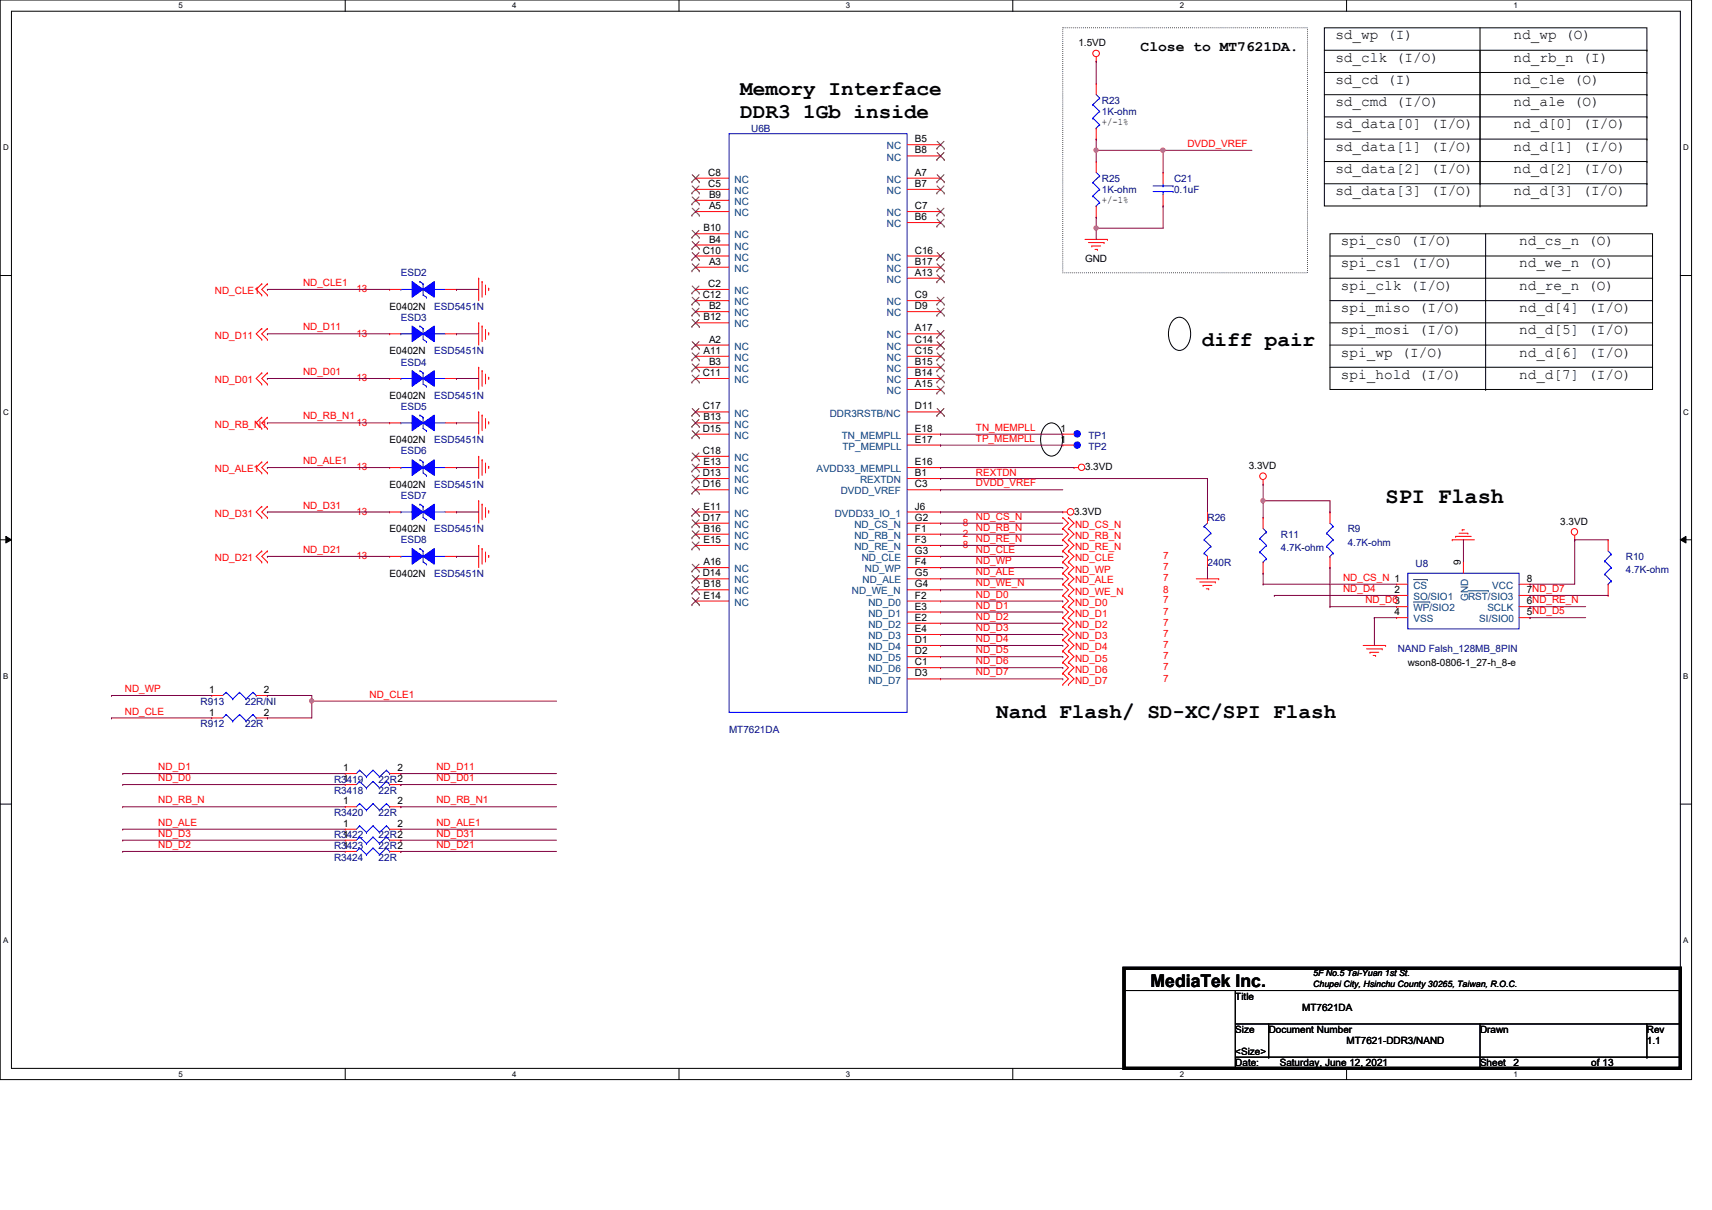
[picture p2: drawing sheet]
<svg xmlns="http://www.w3.org/2000/svg" width="297mm" height="210mm" viewBox="0 0 297 210" stroke-linecap="round" stroke-linejoin="round" font-family="sans-serif">
<path d="M0 0h293.5v187.3h-293.5zM2 1.9h289.5v183.4h-289.5z" fill="none" stroke="#000" stroke-width=".17"/>
<g fill="#fff">
<path d="M30.9 .2h.8v1.5h-.8z"/>
<path d="M30.9 185.5h.8v1.6h-.8z"/>
</g>
<path d="M59.9 0v1.9M59.9 185.3v2" fill="none" stroke="#000" stroke-width=".17"/>
<g fill="#fff">
<path d="M88.9 .2h.7v1.5h-.7z"/>
<path d="M88.9 185.5h.7v1.6h-.7z"/>
</g>
<path d="M117.8 0v1.9M117.8 185.3v2" fill="none" stroke="#000" stroke-width=".17"/>
<g fill="#fff">
<path d="M146.8 .2h.7v1.5h-.7z"/>
<path d="M146.8 185.5h.7v1.6h-.7z"/>
</g>
<path d="M175.7 0v1.9M175.7 185.3v2" fill="none" stroke="#000" stroke-width=".17"/>
<g fill="#fff">
<path d="M204.7 .2h.7v1.5h-.7z"/>
<path d="M204.7 185.5h.7v1.6h-.7z"/>
</g>
<path d="M233.6 0v1.9M233.6 185.3v2" fill="none" stroke="#000" stroke-width=".17"/>
<g fill="#fff">
<path d="M262.6 .2h.8v1.5h-.8z"/>
<path d="M262.6 185.5h.8v1.6h-.8z"/>
<path d="M.5 24.8h1v1.6h-1z"/>
<path d="M292.1 24.8h.9v1.6h-.9z"/>
<path d="M.5 70.7h1v1.5h-1z"/>
<path d="M292.1 70.7h.9v1.5h-.9z"/>
</g>
<path d="M0 47.8h2M291.5 47.8h2" fill="none" stroke="#000" stroke-width=".17"/>
<g fill="#fff">
<path d="M.5 116.5h.9v1.6h-.9z"/>
<path d="M292.1 116.5h.8v1.6h-.8z"/>
</g>
<path d="M0 93.6h2M1 93l1 .6-1 .6zM291.5 93.6l1-.6v1.2zM291.5 93.6h2" fill="none" stroke="#000" stroke-width=".17"/>
<path d="M1 93l1 .6-1 .6zM291.5 93.6l1-.6v1.2z" fill="#000"/>
<g fill="#fff">
<path d="M.5 162.4h.9v1.5h-.9z"/>
<path d="M292.1 162.4h.8v1.5h-.8z"/>
</g>
<g fill="none" stroke="#000" stroke-width=".17">
<path d="M229.8 4.8h55.9v30.9h-55.9zM229.8 8.7h55.9M229.8 12.6h55.9M229.8 16.4h55.9M256.8 4.8v30.9M285.7 8.7h.1M285.7 12.6h.1M285.7 16.4h.1M229.8 20.3h55.9M229.8 24.1h55.9M229.8 28h55.9M229.8 31.9h55.9"/>
<path d="M256.8 31.9h.1M256.8 35.7h.1M285.7 20.3h.1M285.7 24.1h.1M285.7 28h.1M285.7 31.9h.1M203.4 55.7a1.54 1.54 0 0 1 2.8 .4 3.7 3.7 0 0 1-.7 4.4 1.53 1.53 0 0 1-2.4-.8 4 4 0 0 1 .3-4zM230.8 40.6h55.9v27h-55.9zM230.8 44.4h55.9M230.8 48.3h55.9M230.8 52.2h55.9M230.8 56h55.9"/>
<path d="M230.8 59.9h55.9M257.8 40.6v27M286.7 44.4h.1M286.7 48.3h.1M286.7 52.2h.1M286.7 56h.1M286.7 59.9h.1M181.3 74a1.51 1.51 0 0 1 1.4-.6 1.51 1.51 0 0 1 1.2 1 3.7 3.7 0 0 1-.6 4.4 1.51 1.51 0 0 1-2.3-.8 4 4 0 0 1 .3-4zM230.8 63.7h55.9M257.8 67.6h.1M286.7 63.7h.1M0 139.5h2"/>
<path d="M291.5 139.5h2M195 171.8h96.5M214.3 171.8v13.5M214.3 177.6h77.2M220.1 177.6v5.8M256.8 177.6v7.7M285.7 177.6v5.8M291.5 171.8h.1M291.5 177.6h.1M214.3 185.3h.1M214.3 183.4h77.2M220.1 183.4h.1"/>
<path d="M256.8 185.3h.1M285.7 183.4h.1M291.5 183.4h.1"/>
</g>
<path d="M184.4 4.8h42.5v42.5h-42.5z" fill="none" stroke="#000" stroke-width=".17" stroke-dasharray="0 .3"/>
<g fill="none" stroke="#f00" stroke-width=".17">
<path d="M190.2 10.6h.1M190.2 9.9v.7M45.4 49.2h.1M45.4 51.2h.1M45.4 57h.1M45.4 58.9h.1M45.4 49.2l-1 1 1 1M45.4 57l-1 .9 1 1M46.4 49.2h.1M46.4 51.2h.1M46.4 57h.1M46.4 58.9h.1"/>
<path d="M46.4 49.2l-1 1 1 1M46.4 57l-1 .9 1 1M83.1 48.3h.1M83.1 56h.1M83.1 48.3v3.9M83.1 56v3.9M83.6 48.9h.1M83.6 56.6h.1M83.6 48.9v2.7M83.6 56.6v2.7M84.2 51h.1M84.2 58.7h.1"/>
<path d="M84.2 49.4v1.6M84.2 57.1v1.6M84.8 50h.1M84.8 57.7h.1M84.8 50v.4M84.8 57.7v.4M188.3 41.5h3.8M188.8 42.1h2.8M189.4 42.7h.1M189.4 42.7h1.6M190 43.3h.4M190.4 43.3h.1"/>
<path d="M191.6 42.1h.1M192.1 41.5h.1M45.4 64.7h.1M45.4 66.6h.1M45.4 72.4h.1M45.4 74.3h.1M45.4 64.7l-1 1 1 .9M45.4 72.4l-1 1 1 .9M46.4 64.7h.1M46.4 66.6h.1M46.4 72.4h.1M46.4 74.3h.1"/>
<path d="M46.4 64.7l-1 1 1 .9M46.4 72.4l-1 1 1 .9M83.1 63.7h.1M83.1 71.5h.1M83.1 79.2h.1M83.1 63.7v3.9M83.1 71.5v3.8M83.1 79.2v3.8M83.6 64.3h.1M83.6 72h.1M83.6 79.8h.1M83.6 64.3v2.7"/>
<path d="M83.6 72v2.7M83.6 79.8v2.7M84.2 66.4h.1M84.2 74.1h.1M84.2 64.9v1.5M84.2 72.6v1.5M84.8 65.4h.1M84.8 73.2h.1M84.8 65.4v.4M84.8 73.2v.4M45.4 80.1h.1M45.4 82h.1"/>
<path d="M45.4 87.8h.1M45.4 89.8h.1M45.4 95.6h.1M45.4 97.5h.1M45.4 80.1l-1 1 1 .9M45.4 87.8l-1 1 1 1M45.4 95.6l-1 .9 1 1M46.4 80.1h.1M46.4 82h.1M46.4 87.8h.1M46.4 89.8h.1M46.4 95.6h.1"/>
<path d="M46.4 97.5h.1M46.4 80.1l-1 1 1 .9M46.4 87.8l-1 1 1 1M46.4 95.6l-1 .9 1 1M83.1 86.9h.1M83.1 94.6h.1M83.1 86.9v3.9M83.1 94.6v3.9M83.6 87.5h.1M83.6 95.2h.1M83.6 87.5v2.7M83.6 95.2v2.7"/>
<path d="M84.2 81.9h.1M84.2 89.6h.1M84.2 97.3h.1M84.2 80.3v1.6M84.2 88.1v1.5M84.2 95.8v1.5M84.8 80.9h.1M84.8 88.6h.1M84.8 96.4h.1M84.8 80.9v.4M84.8 88.6v.4M84.8 96.4v.3"/>
<path d="M184.4 88.8h.1M184.4 89.8h.1M184.4 91.7h.1M184.4 93.6h.1M184.4 95.6h.1M184.4 97.5h.1M184.4 99.4h.1M184.4 88.8h.8M184.4 89.8l1 1-1 .9M184.4 91.7l1 1-1 .9M184.4 93.6l1 1-1 1M184.4 95.6l1 .9-1 1"/>
<path d="M184.4 97.5l1 1-1 .9M184.4 99.4l1 1-1 .9M185.4 89.8h.1M185.4 91.7h.1M185.4 93.6h.1M185.4 95.6h.1M185.4 97.5h.1M185.4 99.4h.1M185.4 89.8l.9 1-.9 .9M185.4 91.7l.9 1-.9 .9M185.4 93.6l.9 1-.9 1M185.4 95.6l.9 .9-.9 1"/>
<path d="M185.4 97.5l.9 1-.9 .9M185.4 99.4l.9 1-.9 .9M186.3 81.1h.1M186.3 81.1h.8M219.2 84h.1M219.2 83.2v.8M252 93.6h.1M252 93.6h3.8M252.6 93h.1M252.6 93h2.7M253.1 92.5h1.6M253.7 91.9h.1"/>
<path d="M253.7 91.9h.4M254.7 92.5h.1M273.2 93.6h.1M273.2 92.9v.7M184.4 101.3h.1M184.4 103.3h.1M184.4 105.2h.1M184.4 107.1h.1M184.4 109.1h.1M184.4 111h.1M184.4 112.9h.1M184.4 114.9h.1"/>
<path d="M184.4 116.8h.1M184.4 118.7h.1M184.4 101.3l1 1-1 1M184.4 103.3l1 1-1 .9M184.4 105.2l1 1-1 .9M184.4 107.1l1 1-1 1M184.4 109.1l1 1-1 .9M184.4 111l1 1-1 .9M184.4 112.9l1 1-1 1M184.4 114.9l1 .9-1 1M184.4 116.8l1 1-1 .9M185.4 101.3h.1"/>
<path d="M185.4 103.3h.1M185.4 105.2h.1M185.4 107.1h.1M185.4 109.1h.1M185.4 111h.1M185.4 112.9h.1M185.4 114.9h.1M185.4 116.8h.1M185.4 118.7h.1M185.4 101.3l.9 1-.9 1M185.4 103.3l.9 1-.9 .9M185.4 105.2l.9 1-.9 .9"/>
<path d="M185.4 107.1l.9 1-.9 1M185.4 109.1l.9 1-.9 .9M185.4 111l.9 1-.9 .9M185.4 112.9l.9 1-.9 1M185.4 114.9l.9 .9-.9 1M185.4 116.8l.9 1-.9 .9M207.6 100.4h3.9M208.1 101h2.8M208.7 101.6h.1M208.7 101.6h1.6M209.3 102.2h.4M209.7 102.2h.1"/>
<path d="M210.9 101h.1M211.5 100.4h.1M236.5 112h3.9M237.1 112.6h2.7M237.7 113.2h.1M237.7 113.2h1.5M238.2 113.7h.5M238.7 113.7h.1M239.8 112.6h.1M240.4 112h.1"/>
<circle cx="190.2" cy="9.3" r=".56"/>
<circle cx="185.7" cy="88.8" r=".57"/>
<circle cx="187.7" cy="81.1" r=".56"/>
<circle cx="219.1" cy="82.6" r=".57"/>
<circle cx="273.2" cy="92.3" r=".56"/>
</g>
<path d="M195 168h96.5v17.3h-96.5z" fill="none" stroke="#000" stroke-width=".55"/>
<path d="M69.6 88.8h.1M69.6 88.8h1.9M73.4 87.8h.1M73.4 87.8v2M75.3 88.8h.1M75.3 88.8h2" fill="none" stroke="#00f" stroke-width=".17"/>
<path d="M73.4 88.8l1.9-1.3v2.7z" fill-rule="evenodd" fill="#00f"/>
<path d="M72.9 87.5h.1M72.9 87.5l.5 .3M73.4 88.8l1.9-1.3v2.7zM73.4 89.8l.6 .4M74 90.2h.1" fill="none" stroke="#00f" stroke-width=".17"/>
<path d="M71.5 87.5l1.9 1.3-1.9 1.4z" fill-rule="evenodd" fill="#00f"/>
<g fill="none" stroke="#00f" stroke-width=".17">
<path d="M126.5 23.2h30.9v100.4h-30.9zM69.6 96.5h.1M69.6 96.5h1.9M71.5 87.5l1.9 1.3-1.9 1.4zM73.4 95.6h.1M73.4 95.6v1.9M75.3 96.5h.1M75.3 96.5h2M39.2 124h.1M39.2 124l-.6 .5M39.2 124l1.2 1.1M40.4 125.1h.1"/>
<path d="M41.6 124h.1M41.6 124l-1.2 1.1M41.6 124l1.1 1.1M42.7 125.1h.1M43.9 124h.1M43.9 124l-1.2 1.1M43.9 124l.5 .5M44.4 124.5h.1"/>
</g>
<g fill="none" stroke="#f00" stroke-width=".17">
<path d="M120.7 30.9h.1M120.7 32.9h.1M120.7 34.8h.1M120.7 36.7h.1M120.7 30.9h5.8M120.7 32.9h5.8M120.7 34.8h5.8M120.7 36.7h5.8M157.4 27.1h5.8M157.4 25.1h5.8M157.4 30.9h5.8M157.4 32.9h5.8"/>
<path d="M157.4 36.7h5.8M157.4 38.6h5.8M163.2 27.1h.1M163.2 25.1h.1M163.2 32.9h.1M163.2 30.9h.1M163.2 36.7h.1M163.2 38.6h.1M120.7 40.6h.1M120.7 42.5h.1M120.7 44.4h.1M120.7 46.4h.1"/>
<path d="M120.7 50.2h.1M120.7 52.2h.1M120.7 54.1h.1M120.7 56h.1M120.7 59.9h.1M120.7 59.9h5.8M120.7 52.2h5.8M120.7 54.1h5.8M120.7 40.6h5.8M120.7 42.5h5.8M120.7 44.4h5.8M120.7 46.4h5.8"/>
<path d="M120.7 50.2h5.8M120.7 56h5.8M157.4 59.9h5.8M157.4 52.2h5.8M157.4 54.1h5.8M157.4 57.9h5.8M157.4 48.3h5.8M157.4 44.4h5.8M157.4 46.4h5.8M163.2 59.9h.1M163.2 52.2h.1M163.2 54.1h.1"/>
<path d="M163.2 57.9h.1M163.2 48.3h.1M163.2 46.4h.1M163.2 44.4h.1M120.7 73.4h.1M120.7 75.3h.1M120.7 79.2h.1M120.7 61.8h.1M120.7 63.7h.1M120.7 65.7h.1M120.7 71.5h.1M120.7 63.7h5.8"/>
<path d="M120.7 65.7h5.8M120.7 61.8h5.8M120.7 73.4h5.8M120.7 75.3h5.8M120.7 79.2h5.8M120.7 71.5h5.8M157.4 63.7h5.8M157.4 65.7h5.8M157.4 61.8h5.8M157.4 67.6h5.8M157.4 75.3h5.8M157.4 71.5h5.8"/>
<path d="M157.4 77.2h5.8M163.2 63.7h.1M163.2 65.7h.1M163.2 61.8h.1M163.2 67.6h.1M163.2 71.5h.1M163.2 75.3h.1M163.2 77.2h.1M67.6 88.8h.1M67.6 88.8h2M77.3 88.8h1.9M79.2 88.8h.1"/>
<path d="M120.7 81.1h.1M120.7 83h.1M120.7 85h.1M120.7 88.8h.1M120.7 90.8h.1M120.7 92.7h.1M120.7 94.6h.1M120.7 98.5h.1M120.7 88.8h5.8M120.7 81.1h5.8M120.7 83h5.8M120.7 85h5.8"/>
<path d="M120.7 90.8h5.8M120.7 92.7h5.8M120.7 94.6h5.8M120.7 98.5h5.8M157.4 88.8h5.8M157.4 81.1h5.8M157.4 83h5.8M157.4 85h5.8M157.4 90.8h5.8M157.4 92.7h5.8M157.4 94.6h5.8M157.4 98.5h5.8"/>
<path d="M157.4 96.5h5.8M163.2 90.8h.1M163.2 92.7h.1M163.2 94.6h.1M163.2 96.5h.1M163.2 98.5h.1M163.2 81.1h.1M163.2 83h.1M163.2 85h.1M163.2 88.8h.1M120.7 100.4h.1M120.7 102.3h.1"/>
<path d="M120.7 104.3h.1M120.7 100.4h5.8M120.7 102.3h5.8M120.7 104.3h5.8M157.4 100.4h5.8M157.4 102.3h5.8M157.4 104.3h5.8M157.4 106.2h5.8M157.4 108.1h5.8M157.4 110.1h5.8M157.4 112h5.8M157.4 113.9h5.8"/>
<path d="M157.4 115.8h5.8M157.4 117.8h5.8M163.2 100.4h.1M163.2 102.3h.1M163.2 104.3h.1M163.2 106.2h.1M163.2 108.1h.1M163.2 110.1h.1M163.2 112h.1M163.2 113.9h.1M163.2 115.8h.1M163.2 117.8h.1"/>
<path d="M36.7 124.5h.1M36.7 124.5h1.9M44.4 124.5h2M46.4 124.5h.1"/>
</g>
<g fill="none" stroke="#804000" stroke-width=".17">
<path d="M120.1 31.5h.1M120.1 33.5h.1M120.1 35.4h.1M120.1 37.3h.1M120.1 30.3l1.2 1.2M120.1 32.3l1.2 1.2M120.1 34.2l1.2 1.2M120.1 36.1l1.2 1.2M120.1 40l1.2 1.2M121.3 30.3l-1.2 1.2M121.3 32.3l-1.2 1.2M121.3 34.2l-1.2 1.2"/>
<path d="M121.3 36.1l-1.2 1.2M121.3 40l-1.2 1.2M121.3 31.5h.1M121.3 33.5h.1M121.3 35.4h.1M121.3 37.3h.1M162.6 27.7h.1M162.6 25.7h.1M162.6 33.5h.1M162.6 31.5h.1M162.6 37.3h.1M162.6 39.2h.1"/>
<path d="M162.6 26.5l1.2 1.2M162.6 24.5l1.2 1.2M162.6 32.3l1.2 1.2M162.6 30.3l1.2 1.2M162.6 36.1l1.2 1.2M162.6 38l1.2 1.2M163.8 26.5l-1.2 1.2M163.8 24.5l-1.2 1.2M163.8 38l-1.2 1.2M163.8 32.3l-1.2 1.2M163.8 30.3l-1.2 1.2M163.8 36.1l-1.2 1.2"/>
<path d="M163.8 27.7h.1M163.8 25.7h.1M163.8 33.5h.1M163.8 31.5h.1M163.8 37.3h.1M163.8 39.2h.1M120.1 41.2h.1M120.1 43.1h.1M120.1 45h.1M120.1 47h.1M120.1 50.8h.1M120.1 52.8h.1"/>
<path d="M120.1 54.7h.1M120.1 56.6h.1M120.1 41.9l1.2 1.2M120.1 43.8l1.2 1.2M120.1 45.8l1.2 1.2M120.1 49.6l1.2 1.2M120.1 51.6l1.2 1.2M120.1 53.5l1.2 1.2M120.1 55.4l1.2 1.2M120.1 59.3l1.2 1.2M121.3 41.9l-1.2 1.2M121.3 43.8l-1.2 1.2"/>
<path d="M121.3 45.8l-1.2 1.2M121.3 49.6l-1.2 1.2M121.3 51.6l-1.2 1.2M121.3 53.5l-1.2 1.2M121.3 55.4l-1.2 1.2M121.3 59.3l-1.2 1.2M121.3 41.2h.1M121.3 43.1h.1M121.3 45h.1M121.3 47h.1M121.3 50.8h.1M121.3 52.8h.1"/>
<path d="M121.3 54.7h.1M121.3 56.6h.1M162.6 52.8h.1M162.6 54.7h.1M162.6 58.5h.1M162.6 48.9h.1M162.6 47h.1M162.6 45h.1M162.6 59.3l1.2 1.2M162.6 51.6l1.2 1.2M162.6 53.5l1.2 1.2M162.6 57.3l1.2 1.2"/>
<path d="M162.6 47.7l1.2 1.2M162.6 45.8l1.2 1.2M162.6 43.8l1.2 1.2M163.8 59.3l-1.2 1.2M163.8 51.6l-1.2 1.2M163.8 53.5l-1.2 1.2M163.8 57.3l-1.2 1.2M163.8 47.7l-1.2 1.2M163.8 45.8l-1.2 1.2M163.8 43.8l-1.2 1.2M163.8 52.8h.1M163.8 54.7h.1"/>
<path d="M163.8 58.5h.1M163.8 48.9h.1M163.8 47h.1M163.8 45h.1M120.1 74h.1M120.1 75.9h.1M120.1 79.8h.1M120.1 60.5h.1M120.1 62.4h.1M120.1 64.3h.1M120.1 66.3h.1M120.1 72.1h.1"/>
<path d="M120.1 72.8l1.2 1.2M120.1 74.7l1.2 1.2M120.1 78.6l1.2 1.2M120.1 61.2l1.2 1.2M120.1 63.1l1.2 1.2M120.1 65.1l1.2 1.2M120.1 70.9l1.2 1.2M121.3 72.8l-1.2 1.2M121.3 74.7l-1.2 1.2M121.3 78.6l-1.2 1.2M121.3 61.2l-1.2 1.2M121.3 63.1l-1.2 1.2"/>
<path d="M121.3 65.1l-1.2 1.2M121.3 70.9l-1.2 1.2M121.3 74h.1M121.3 75.9h.1M121.3 79.8h.1M121.3 60.5h.1M121.3 62.4h.1M121.3 64.3h.1M121.3 66.3h.1M121.3 72.1h.1M162.6 60.5h.1M162.6 64.3h.1"/>
<path d="M162.6 66.3h.1M162.6 62.4h.1M162.6 68.2h.1M162.6 72.1h.1M162.6 63.1l1.2 1.2M162.6 65.1l1.2 1.2M162.6 61.2l1.2 1.2M162.6 67l1.2 1.2M162.6 70.9l1.2 1.2M163.8 63.1l-1.2 1.2M163.8 65.1l-1.2 1.2M163.8 61.2l-1.2 1.2"/>
<path d="M163.8 67l-1.2 1.2M163.8 70.9l-1.2 1.2M163.8 60.5h.1M163.8 64.3h.1M163.8 66.3h.1M163.8 62.4h.1M163.8 68.2h.1M163.8 72.1h.1M120.1 81.7h.1M120.1 83.7h.1M120.1 85.6h.1M120.1 89.5h.1"/>
<path d="M120.1 91.4h.1M120.1 93.3h.1M120.1 95.2h.1M120.1 99.1h.1M120.1 80.5l1.2 1.2M120.1 82.4l1.2 1.3M120.1 84.4l1.2 1.2M120.1 88.2l1.2 1.3M120.1 90.2l1.2 1.2M120.1 92.1l1.2 1.2M120.1 94l1.2 1.2M120.1 97.9l1.2 1.2"/>
<path d="M120.1 99.8l1.2 1.2M121.3 90.2l-1.2 1.2M121.3 80.5l-1.2 1.2M121.3 82.4l-1.2 1.3M121.3 84.4l-1.2 1.2M121.3 88.2l-1.2 1.3M121.3 92.1l-1.2 1.2M121.3 94l-1.2 1.2M121.3 97.9l-1.2 1.2M121.3 99.8l-1.2 1.2M121.3 81.7h.1M121.3 83.7h.1"/>
<path d="M121.3 85.6h.1M121.3 89.5h.1M121.3 91.4h.1M121.3 93.3h.1M121.3 95.2h.1M121.3 99.1h.1M120.1 101h.1M120.1 103h.1M120.1 104.9h.1M120.1 101.7l1.2 1.3M120.1 103.7l1.2 1.2M121.3 101.7l-1.2 1.3"/>
<path d="M121.3 103.7l-1.2 1.2M121.3 101h.1M121.3 103h.1M121.3 104.9h.1"/>
</g>
<path d="M73.4 96.5l1.9-1.3v2.7z" fill-rule="evenodd" fill="#00f"/>
<path d="M72.9 95.2h.1M72.9 95.2l.5 .4M73.4 96.5l1.9-1.3v2.7zM73.4 97.5l.6 .4M74 97.9h.1" fill="none" stroke="#00f" stroke-width=".17"/>
<path d="M71.5 95.2l1.9 1.3-1.9 1.4z" fill-rule="evenodd" fill="#00f"/>
<g fill="none" stroke="#00f" stroke-width=".17">
<path d="M69.6 50.2h.1M69.6 50.2h1.9M73.4 49.2h.1M73.4 49.2v2M75.3 50.2h.1M75.3 50.2h2M71.5 95.2l1.9 1.3-1.9 1.4zM208.9 91.3h.1M208.9 93.6h.1M208.9 96h.1M208.9 91.3l1.2 1.2M208.9 93.6l1.2 1.2"/>
<path d="M208.9 96l.6 .5M209.5 96.5h.1M209.5 90.8l-.6 .5M210.1 92.5h.1M210.1 94.8h.1M210.1 92.5l-1.2 1.1M210.1 94.8l-1.2 1.2"/>
</g>
<path d="M67.6 96.5h.1M67.6 96.5h2M77.3 96.5h1.9M79.2 96.5h.1M209.5 88.8h.1M209.5 98.5h.1M209.5 88.8v2M209.5 96.5v2" fill="none" stroke="#f00" stroke-width=".17"/>
<path d="M73.4 50.2l1.9-1.3v2.7z" fill-rule="evenodd" fill="#00f"/>
<path d="M72.9 48.9h.1M72.9 48.9l.5 .3M73.4 50.2l1.9-1.3v2.7zM73.4 51.2l.6 .4M74 51.6h.1" fill="none" stroke="#00f" stroke-width=".17"/>
<path d="M71.5 48.9l1.9 1.3-1.9 1.4z" fill-rule="evenodd" fill="#00f"/>
<g fill="none" stroke="#00f" stroke-width=".17">
<path d="M71.5 48.9l1.9 1.3-1.9 1.4zM230.2 92.5h.1M230.2 94.8h.1M230.2 92.5l1.1 1.1M230.2 94.8l1.1 1.2M230.8 96.5h.1M230.8 90.8l.5 .5M231.3 91.3h.1M231.3 93.6h.1M231.3 96h.1M231.3 91.3l-1.1 1.2M231.3 93.6l-1.1 1.2"/>
<path d="M231.3 96l-.5 .5M278.4 97.3h.1M278.4 99.6h.1M278.4 97.3l1.2 1.2M278.4 99.6l1.2 1.2M279 95.6l.6 .5M279.6 96.1h.1M279.6 98.5h.1M279.6 96.1l-1.2 1.2M279.6 98.5l-1.2 1.1M279 101.3h.1M279.6 100.8h.1"/>
<path d="M279.6 100.8l-.6 .5M39.2 120.1h.1M39.2 120.1l-.6 .5M39.2 120.1l1.2 1.1M40.4 121.2h.1M41.6 120.1h.1M41.6 120.1l-1.2 1.1M41.6 120.1l1.1 1.1M42.7 121.2h.1M43.9 120.1h.1M43.9 120.1l-1.2 1.1M43.9 120.1l.5 .5"/>
<path d="M44.4 120.6h.1M62.4 139.4h.1M62.4 135.6h.1M62.4 133.6h.1M62.4 139.4l-.6 .6M62.4 139.4l1.2 1.1M62.4 135.6l-.6 .5M62.4 135.6l1.2 1.1M62.4 133.6l-.6 .6M62.4 133.6l1.2 1.1M63.6 136.7h.1M63.6 134.7h.1"/>
<path d="M64.7 139.4h.1M64.7 135.6h.1M64.7 133.6h.1M64.7 139.4l-1.1 1.1M64.7 139.4l1.2 1.1M64.7 135.6l-1.1 1.1M64.7 135.6l1.2 1.1M64.7 133.6l-1.1 1.1M64.7 133.6l1.2 1.1M65.9 136.7h.1M65.9 134.7h.1M67.1 139.4h.1"/>
<path d="M67.1 135.6h.1M67.1 133.6h.1M67.1 139.4l-1.2 1.1M67.1 139.4l.5 .6M67.1 135.6l-1.2 1.1M67.1 135.6l.5 .5M67.1 133.6l-1.2 1.1M67.1 133.6l.5 .6M67.6 140h.1M67.6 136.1h.1M67.6 134.2h.1M63.6 140.5h.1"/>
<path d="M65.9 140.5h.1"/>
</g>
<g fill="none" stroke="#f00" stroke-width=".17">
<path d="M67.6 50.2h.1M67.6 50.2h2M77.3 50.2h1.9M79.2 50.2h.1M230.8 88.8h.1M230.8 98.5h.1M230.8 88.8v2M230.8 96.5v2M279 93.6h.1M279 93.6v2M279 103.3h.1M279 101.3v2"/>
<path d="M36.7 120.6h.1M36.7 120.6h1.9M44.4 120.6h2M46.4 120.6h.1M59.9 140h.1M59.9 136.1h.1M59.9 134.2h.1M59.9 140h1.9M59.9 136.1h1.9M59.9 134.2h1.9M67.6 140h2M67.6 136.1h2"/>
<path d="M67.6 134.2h2M69.6 140h.1M69.6 136.1h.1M69.6 134.2h.1"/>
</g>
<circle cx="186.9" cy="75.3" r=".56" fill="#00f"/>
<g fill="none" stroke="#00f" stroke-width=".17">
<path d="M62.4 147.1h.1M62.4 147.1l-.6 .6M62.4 147.1l1.2 1.2M63.6 148.3h.1M64.7 147.1h.1M64.7 147.1l-1.1 1.2M64.7 147.1l1.2 1.2M65.9 148.3h.1M67.1 147.1h.1M67.1 147.1l-1.2 1.2M67.1 147.1l.5 .6M67.6 147.7h.1"/>
<circle cx="186.9" cy="75.3" r=".56"/>
</g>
<path d="M184.4 75.3h.1M184.4 75.3h1.9M59.9 147.7h.1M59.9 147.7h1.9M67.6 147.7h2M69.6 147.7h.1" fill="none" stroke="#f00" stroke-width=".17"/>
<circle cx="186.9" cy="77.2" r=".56" fill="#00f"/>
<g fill="none" stroke="#00f" stroke-width=".17">
<path d="M69.6 57.9h.1M69.6 57.9h1.9M73.4 57h.1M73.4 57v1.9M75.3 57.9h.1M75.3 57.9h2"/>
<circle cx="186.9" cy="77.2" r=".56"/>
</g>
<path d="M184.4 77.2h.1M184.4 77.2h1.9" fill="none" stroke="#f00" stroke-width=".17"/>
<path d="M73.4 57.9l1.9-1.3v2.7z" fill-rule="evenodd" fill="#00f"/>
<path d="M72.9 56.6h.1M72.9 56.6l.5 .4M73.4 57.9l1.9-1.3v2.7zM73.4 58.9l.6 .4M74 59.3h.1" fill="none" stroke="#00f" stroke-width=".17"/>
<path d="M71.5 56.6l1.9 1.3-1.9 1.4z" fill-rule="evenodd" fill="#00f"/>
<g fill="none" stroke="#00f" stroke-width=".17">
<path d="M200.1 33.2h3.4M200.1 32.3h3.4M201.8 32.3h.1M201.8 33.2h.1M201.8 31.9v.4M201.8 33.2v.6M203.5 33.2h.1M203.5 32.3h.1M71.5 56.6l1.9 1.3-1.9 1.4zM69.6 65.7h.1M69.6 65.7h1.9M73.4 64.7h.1"/>
<path d="M73.4 64.7v1.9M75.3 65.7h.1M75.3 65.7h2M218.6 93.4h.1M218.6 95.8h.1M218.6 93.4l1.1 1.2M218.6 95.8l1.1 1.1M219.2 97.5h.1M219.2 91.7l.5 .6M219.7 92.3h.1M219.7 94.6h.1M219.7 96.9h.1"/>
<path d="M219.7 92.3l-1.1 1.1M219.7 94.6l-1.1 1.2M219.7 96.9l-.5 .6M244.3 99.4h19.3v9.7h-19.3zM62.4 143.3h.1M62.4 145.2h.1M62.4 143.3l-.6 .5M62.4 143.3l1.2 1.1M62.4 145.2l-.6 .6M62.4 145.2l1.2 1.1M63.6 144.4h.1M63.6 146.3h.1"/>
<path d="M64.7 143.3h.1M64.7 145.2h.1M64.7 143.3l-1.1 1.1M64.7 143.3l1.2 1.1M64.7 145.2l-1.1 1.1M64.7 145.2l1.2 1.1M65.9 144.4h.1M65.9 146.3h.1M67.1 143.3h.1M67.1 145.2h.1M67.1 143.3l-1.2 1.1M67.1 143.3l.5 .5"/>
<path d="M67.1 145.2l-1.2 1.1M67.1 145.2l.5 .6M67.6 143.8h.1M67.6 145.8h.1"/>
</g>
<g fill="none" stroke="#f00" stroke-width=".17">
<path d="M201.8 29.9h.1M201.8 35.7h.1M201.8 29.9v2M201.8 33.8v1.9M67.6 57.9h.1M67.6 57.9h2M77.3 57.9h1.9M79.2 57.9h.1M219.2 89.8h.1M219.2 99.4h.1M219.2 89.8v1.9M219.2 97.5v1.9"/>
<path d="M253.9 97.5h.1M253.9 97.5v1.9M242.3 101.3h.1M242.3 103.3h.1M242.3 105.2h.1M242.3 107.1h.1M242.3 101.3h2M242.3 103.3h2M242.3 105.2h2M242.3 107.1h2M263.6 101.3h1.9M263.6 103.3h1.9"/>
<path d="M263.6 105.2h1.9M263.6 107.1h1.9M265.5 101.3h.1M265.5 103.3h.1M265.5 105.2h.1M265.5 107.1h.1M59.9 143.8h.1M59.9 145.8h.1M59.9 143.8h1.9M59.9 145.8h1.9M67.6 143.8h2M67.6 145.8h2"/>
<path d="M69.6 143.8h.1M69.6 145.8h.1"/>
</g>
<path d="M245.2 100.5h2.4M245.2 104.4h2.9M247.6 100.5h.1M248.1 104.4h.1M254.7 102.5h3.5M258.2 102.5h.1" fill="none" stroke="#004080" stroke-width=".17"/>
<path d="M73.4 65.7l1.9-1.4v2.7z" fill-rule="evenodd" fill="#00f"/>
<path d="M72.9 64.3h.1M72.9 64.3l.5 .4M73.4 65.7l1.9-1.4v2.7zM73.4 66.6l.6 .4M74 67h.1" fill="none" stroke="#00f" stroke-width=".17"/>
<path d="M71.5 64.3l1.9 1.4-1.9 1.3z" fill-rule="evenodd" fill="#00f"/>
<g fill="none" stroke="#00f" stroke-width=".17">
<path d="M189.6 18.2h.1M189.6 18.2l1.2 1.1M190.2 16.4l.6 .6M190.8 17h.1M190.8 19.3h.1M190.8 17l-1.2 1.2M190.8 19.3l-1.2 1.2M189.6 20.5h.1M189.6 20.5l1.2 1.1M190.2 22.2h.1M190.8 21.6h.1M190.8 21.6l-.6 .6"/>
<path d="M69.6 73.4h.1M69.6 73.4h1.9M71.5 64.3l1.9 1.4-1.9 1.3zM73.4 72.4h.1M73.4 72.4v1.9M75.3 73.4h.1M75.3 73.4h2"/>
</g>
<path d="M190.2 14.5h.1M190.2 14.5v1.9M190.2 24.1h.1M190.2 22.2v1.9M67.6 65.7h.1M67.6 65.7h2M77.3 65.7h1.9M79.2 65.7h.1" fill="none" stroke="#f00" stroke-width=".17"/>
<path d="M73.4 73.4l1.9-1.4v2.7z" fill-rule="evenodd" fill="#00f"/>
<path d="M72.9 72h.1M72.9 72l.5 .4M73.4 73.4l1.9-1.4v2.7zM73.4 74.3l.6 .4M74 74.7h.1" fill="none" stroke="#00f" stroke-width=".17"/>
<path d="M71.5 72l1.9 1.4-1.9 1.3z" fill-rule="evenodd" fill="#00f"/>
<g fill="none" stroke="#00f" stroke-width=".17">
<path d="M189.6 31.7h.1M189.6 34h.1M189.6 31.7l1.2 1.2M189.6 34l1.2 1.1M190.2 35.7h.1M190.2 29.9l.6 .6M190.8 30.5h.1M190.8 32.9h.1M190.8 35.1h.1M190.8 30.5l-1.2 1.2M190.8 32.9l-1.2 1.1M190.8 35.1l-.6 .6"/>
<path d="M71.5 72l1.9 1.4-1.9 1.3zM69.6 81.1h.1M69.6 81.1h1.9M73.4 80.1h.1M73.4 80.1v1.9M75.3 81.1h.1M75.3 81.1h2"/>
</g>
<path d="M190.2 28h.1M190.2 37.7h.1M190.2 28v1.9M190.2 35.7v2M67.6 73.4h.1M67.6 73.4h2M77.3 73.4h1.9M79.2 73.4h.1" fill="none" stroke="#f00" stroke-width=".17"/>
<path d="M73.4 81.1l1.9-1.3v2.7z" fill-rule="evenodd" fill="#00f"/>
<path d="M72.9 79.8h.1M72.9 79.8l.5 .3M73.4 81.1l1.9-1.3v2.7zM73.4 82l.6 .5M74 82.5h.1" fill="none" stroke="#00f" stroke-width=".17"/>
<path d="M71.5 79.8l1.9 1.3-1.9 1.4z" fill-rule="evenodd" fill="#00f"/>
<path d="M71.5 79.8l1.9 1.3-1.9 1.4z" fill="none" stroke="#00f" stroke-width=".17"/>
<path d="M67.6 81.1h.1M67.6 81.1h2M77.3 81.1h1.9M79.2 81.1h.1" fill="none" stroke="#f00" stroke-width=".17"/>
<g fill="none" stroke="#800040" stroke-width=".17">
<path d="M219.2 86.9h.1M219.2 99.4h.1M219.2 84v2.9M219.2 99.4v1.9M219.2 86.9h11.6M230.8 98.5h.1M230.8 98.5v6.7M273.2 93.6h.1M273.2 93.6h5.8M230.8 105.2h.1M230.8 105.2h11.5M265.5 103.3h.1"/>
<path d="M265.5 103.3h13.5"/>
</g>
<circle cx="219.1" cy="86.9" r=".38" fill="#f0f"/>
<circle cx="219.1" cy="86.9" r=".38" fill="none" stroke="#f0f" stroke-width=".17"/>
<g fill="none" stroke="#800040" stroke-width=".17">
<path d="M190.2 10.6h.1M190.2 10.6v3.9M190.2 39.6h.1M190.2 26.1h.1M190.2 26.1v1.9M190.2 39.6v1.9M190.2 26.1h27M201.8 35.7h.1M201.8 26.1h.1M201.8 26.1v3.8M201.8 35.7v3.9h-11.6M163.2 75.3h.1"/>
<path d="M163.2 77.2h.1M163.2 75.3h21.2M163.2 77.2h21.2M163.2 81.1h.1M163.2 88.8h.1M163.2 90.8h.1M163.2 92.7h.1M163.2 94.6h.1M163.2 83h.1M163.2 81.1h23.1M163.2 88.8h21.2M163.2 90.8h21.2"/>
<path d="M163.2 92.7h21.2M163.2 94.6h21.2M163.2 83h46.3M209.5 98.5h.1M209.5 83h.1M209.5 83v5.8M209.5 98.5v1.9M163.2 102.3h.1M163.2 102.3h21.2M163.2 112h21.2M163.2 113.9h21.2M163.2 115.8h21.2"/>
<path d="M163.2 117.8h21.2M184.4 112h.1M184.4 113.9h.1M184.4 115.8h.1M184.4 117.8h.1M219.2 101.3h.1M219.2 101.3h23.1M221.1 103.3h.1M221.1 103.3h21.2M238.5 107.1h.1M238.5 107.1h3.8M238.5 107.1v4.9"/>
<path d="M265.5 101.3h.1M265.5 107.1h.1M265.5 105.2h.1M265.5 101.3h7.7M265.5 107.1h9.6M265.5 105.2h9.6"/>
</g>
<circle cx="201.8" cy="26.1" r=".37" fill="#f0f"/>
<circle cx="201.8" cy="26.1" r=".37" fill="none" stroke="#f0f" stroke-width=".17"/>
<path d="M190.2 37.7h.1M190.2 37.7v1.9" fill="none" stroke="#800040" stroke-width=".17"/>
<circle cx="190.2" cy="39.6" r=".37" fill="#f0f"/>
<circle cx="190.2" cy="39.6" r=".37" fill="none" stroke="#f0f" stroke-width=".17"/>
<path d="M190.2 24.1h.1M190.2 24.1v2" fill="none" stroke="#800040" stroke-width=".17"/>
<circle cx="190.2" cy="26.1" r=".37" fill="#f0f"/>
<circle cx="190.2" cy="26.1" r=".37" fill="none" stroke="#f0f" stroke-width=".17"/>
<g fill="none" stroke="#800040" stroke-width=".17">
<path d="M163.2 85h.1M163.2 85h21.2M19.3 124.5h.1M19.3 124.5h17.4M46.4 120.6h.1M46.4 124.5h.1M46.4 120.6h7.7M54.1 121.6h.1M54.1 121.6v2.9h-7.7M54.1 121.6h42.5M69.6 134.2h.1M69.6 136.1h.1"/>
<path d="M69.6 140h.1M69.6 134.2h27M69.6 136.1h27M69.6 140h27M69.6 145.8h.1M69.6 147.7h.1M69.6 143.8h.1M69.6 145.8h27M69.6 147.7h27M69.6 143.8h27"/>
</g>
<circle cx="54.1" cy="121.6" r=".37" fill="#f0f"/>
<circle cx="54.1" cy="121.6" r=".37" fill="none" stroke="#f0f" stroke-width=".17"/>
<g fill="none" stroke="#800040" stroke-width=".17">
<path d="M46.4 50.2h.1M46.4 57.9h.1M46.4 50.2h21.2M46.4 57.9h21.2M79.2 50.2h.1M79.2 57.9h.1M79.2 50.2h3.9M79.2 57.9h3.9M46.4 65.7h.1M46.4 73.4h.1M46.4 65.7h21.2M46.4 73.4h21.2"/>
<path d="M79.2 65.7h.1M79.2 73.4h.1M79.2 65.7h3.9M79.2 73.4h3.9M46.4 96.5h.1M46.4 88.8h.1M46.4 81.1h.1M46.4 96.5h21.2M46.4 88.8h21.2M46.4 81.1h21.2M79.2 81.1h.1M79.2 88.8h.1"/>
<path d="M79.2 96.5h.1M79.2 96.5h3.9M79.2 88.8h3.9M79.2 81.1h3.9M163.2 96.5h21.2M163.2 98.5h21.2M184.4 96.5h.1M184.4 98.5h.1M219.2 86.9h.1M219.2 86.9v2.9M230.8 88.8h.1M230.8 86.9v1.9"/>
<path d="M253.9 93.6h.1M253.9 93.6v3.9M273.2 93.6h.1M273.2 93.6v7.7M163.2 104.3h21.2M163.2 106.2h21.2M163.2 100.4h21.2M163.2 108.1h21.2M163.2 110.1h21.2M184.4 104.3h.1M184.4 106.2h.1M184.4 100.4h.1"/>
<path d="M184.4 108.1h.1M184.4 110.1h.1M19.3 120.6h.1M19.3 120.6h17.4M21.3 136.1h.1M21.3 134.2h.1M21.3 140h.1M21.3 136.1h38.6M21.3 134.2h38.6M21.3 140h38.6M54.1 121.6h.1M54.1 120.6v1"/>
<path d="M21.3 147.7h.1M21.3 145.8h.1M21.3 143.8h.1M21.3 147.7h38.6M21.3 145.8h38.6M21.3 143.8h38.6"/>
</g>
<circle cx="219.1" cy="86.9" r=".38" fill="#f0f"/>
<circle cx="219.1" cy="86.9" r=".38" fill="none" stroke="#f0f" stroke-width=".17"/>
<circle cx="201.8" cy="26.1" r=".37" fill="#f0f"/>
<circle cx="201.8" cy="26.1" r=".37" fill="none" stroke="#f0f" stroke-width=".17"/>
<circle cx="190.2" cy="39.6" r=".37" fill="#f0f"/>
<circle cx="190.2" cy="39.6" r=".37" fill="none" stroke="#f0f" stroke-width=".17"/>
<circle cx="190.2" cy="26.1" r=".37" fill="#f0f"/>
<circle cx="190.2" cy="26.1" r=".37" fill="none" stroke="#f0f" stroke-width=".17"/>
<circle cx="54.1" cy="121.6" r=".37" fill="#f0f"/>
<circle cx="54.1" cy="121.6" r=".37" fill="none" stroke="#f0f" stroke-width=".17"/>
<text font-size="3.9" x="240.4" y="87.2">SPI Flash</text>
<g font-size="3.6">
<text x="128.4" y="16.6">Memory Interface</text>
<text x="128.4" y="20.4">DDR3 1Gb inside</text>
<text x="208.5" y="60">diff pair</text>
<text x="172.8" y="124.6">Nand Flash/ SD-XC/SPI Flash</text>
</g>
<text font-size="3" x="199.6" y="171.2">MediaTek Inc.</text>
<g font-size="2.5">
<text x="197.9" y="8.8">Close to MT7621DA.</text>
<text x="231.7" y="6.8">sd_wp (I)</text>
<text x="231.7" y="10.7">sd_clk (I/O)</text>
<text x="262.6" y="6.8">nd_wp (O)</text>
<text x="262.6" y="10.7">nd_rb_n (I)</text>
<text x="231.7" y="14.6">sd_cd (I)</text>
<text x="262.6" y="14.6">nd_cle (O)</text>
<text x="231.7" y="18.4">sd_cmd (I/O)</text>
<text x="231.7" y="22.3">sd_data[0] (I/O)</text>
<text x="262.6" y="18.4">nd_ale (O)</text>
<text x="262.6" y="22.3">nd_d[0] (I/O)</text>
<text x="231.7" y="26.1">sd_data[1] (I/O)</text>
<text x="262.6" y="26.1">nd_d[1] (I/O)</text>
<text x="231.7" y="30">sd_data[2] (I/O)</text>
<text x="231.7" y="33.9">sd_data[3] (I/O)</text>
<text x="262.6" y="30">nd_d[2] (I/O)</text>
<text x="262.6" y="33.9">nd_d[3] (I/O)</text>
<text x="232.7" y="42.5">spi_cs0 (I/O)</text>
<text x="232.7" y="46.4">spi_cs1 (I/O)</text>
<text x="263.6" y="42.5">nd_cs_n (O)</text>
<text x="263.6" y="46.4">nd_we_n (O)</text>
<text x="232.7" y="50.2">spi_clk (I/O)</text>
<text x="263.6" y="50.2">nd_re_n (O)</text>
<text x="232.7" y="54.1">spi_miso (I/O)</text>
<text x="232.7" y="58">spi_mosi (I/O)</text>
<text x="263.6" y="54.1">nd_d[4] (I/O)</text>
<text x="263.6" y="58">nd_d[5] (I/O)</text>
<text x="232.7" y="61.8">spi_wp (I/O)</text>
<text x="232.7" y="65.7">spi_hold (I/O)</text>
<text x="263.6" y="61.8">nd_d[6] (I/O)</text>
<text x="263.6" y="65.7">nd_d[7] (I/O)</text>
</g>
<g font-size="1.7">
<text x="187.1" y="8">1.5VD</text>
<text x="191.2" y="21.7">+/-1%</text>
<text x="158.7" y="26.6">B8</text>
<text x="158.7" y="24.7">B5</text>
<text x="122.9" y="30.5">C8</text>
<text x="122.9" y="32.4">C5</text>
<text x="123" y="34.3">B9</text>
<text x="158.7" y="32.4">B7</text>
<text x="158.7" y="30.5">A7</text>
<text x="191.2" y="35.2">+/-1%</text>
<text x="122" y="40.1">B10</text>
<text x="123" y="36.3">A5</text>
<text x="158.7" y="36.3">C7</text>
<text x="158.7" y="38.2">B6</text>
<text x="121.9" y="44">C10</text>
<text x="123" y="42.1">B4</text>
<text x="123" y="45.9">A3</text>
<text x="158.7" y="47.8">A13</text>
<text x="158.7" y="45.9">B17</text>
<text x="158.7" y="44">C16</text>
<text x="188.3" y="45.5">GND</text>
<text x="67.6" y="53.8">E0402N</text>
<text x="121.9" y="51.7">C12</text>
<text x="122.9" y="49.8">C2</text>
<text x="123" y="53.6">B2</text>
<text x="158.7" y="51.7">C9</text>
<text x="158.7" y="53.6">D9</text>
<text x="122" y="55.6">B12</text>
<text x="123" y="59.4">A2</text>
<text x="158.7" y="59.4">C14</text>
<text x="158.7" y="57.5">A17</text>
<text x="67.6" y="61.5">E0402N</text>
<text x="121.9" y="65.2">C11</text>
<text x="122" y="61.4">A11</text>
<text x="123" y="63.3">B3</text>
<text x="158.7" y="63.3">B15</text>
<text x="158.7" y="65.2">B14</text>
<text x="158.7" y="61.4">C15</text>
<text x="67.6" y="69.2">E0402N</text>
<text x="121.9" y="71">C17</text>
<text x="158.7" y="67.1">A15</text>
<text x="158.7" y="71">D11</text>
<text x="67.6" y="76.9">E0402N</text>
<text x="121.9" y="74.9">D15</text>
<text x="122" y="72.9">B13</text>
<text x="158.7" y="74.9">E18</text>
<text x="158.7" y="76.8">E17</text>
<text x="184" y="74.9">1</text>
<text x="184" y="76.8">1</text>
<text x="121.9" y="78.7">C18</text>
<text x="121.9" y="82.6">D13</text>
<text x="122" y="80.7">E13</text>
<text x="158.7" y="80.7">E16</text>
<text x="158.7" y="82.6">B1</text>
<text x="188.3" y="81.5">3.3VD</text>
<text x="216.7" y="81.4">3.3VD</text>
<text x="67.6" y="84.6">E0402N</text>
<text x="121.9" y="84.5">D16</text>
<text x="122" y="88.4">E11</text>
<text x="158.7" y="84.5">C3</text>
<text x="158.7" y="88.4">J6</text>
<text x="186.3" y="89.3">3.3VD</text>
<text x="67.6" y="92.4">E0402N</text>
<text x="121.9" y="90.3">D17</text>
<text x="122" y="92.2">B16</text>
<text x="122" y="94.2">E15</text>
<text x="158.7" y="90.3">G2</text>
<text x="158.7" y="92.2">F1</text>
<text x="158.7" y="94.2">F3</text>
<text x="270.7" y="91">3.3VD</text>
<text x="67.6" y="100.1">E0402N</text>
<text x="121.9" y="100">D14</text>
<text x="122" y="98">A16</text>
<text x="122" y="101.9">B18</text>
<text x="158.7" y="96.1">G3</text>
<text x="158.7" y="98">F4</text>
<text x="158.7" y="100">G5</text>
<text x="158.7" y="101.9">G4</text>
<text x="253.5" y="98.1" transform="rotate(-90 253.5 98.1)">9</text>
<text x="264.9" y="100.9">8</text>
<text x="122" y="103.8">E14</text>
<text x="158.7" y="103.8">F2</text>
<text x="158.7" y="105.7">E3</text>
<text x="158.7" y="107.7">E2</text>
<text x="241.9" y="102.9">2</text>
<text x="241.9" y="106.7">4</text>
<text x="264.9" y="102.9">7ND_D7</text>
<text x="264.9" y="104.8">6ND_RE_N</text>
<text x="264.9" y="106.7">5ND_D5</text>
<text x="158.7" y="109.6">E4</text>
<text x="158.7" y="111.5">D1</text>
<text x="158.7" y="113.5">D2</text>
<text x="158.7" y="115.4">C1</text>
<text x="158.7" y="117.3">D3</text>
<text x="244.3" y="115.5">wson8-0806-1_27-h_8-e</text>
<text x="36.3" y="124.1">1</text>
<text x="36.3" y="120.2">1</text>
<text x="45.8" y="124.1">2</text>
<text x="45.8" y="120.2">2</text>
<text x="59.5" y="135.7">1</text>
<text x="59.5" y="133.8">1</text>
<text x="69" y="133.8">2</text>
<text x="59.5" y="139.5">1</text>
<text x="59.5" y="143.4">1</text>
<text x="69" y="139.5">2</text>
<text x="69" y="143.4">2</text>
<text x="59.5" y="147.3">1</text>
<text x="59.5" y="145.3">1</text>
<text x="214.3" y="173.4">Title</text>
<text x="214.3" y="179.2">Size</text>
<text x="220.1" y="179.2">Document Number</text>
<text x="225.9" y="175.3">MT7621DA</text>
<text x="256.8" y="179.2">Drawn</text>
<text x="285.7" y="179.2">Rev</text>
<text x="214.3" y="183.1">&lt;Size&gt;</text>
<text x="214.3" y="185">Date:</text>
<text x="222" y="185">Saturday, June 12, 2021</text>
<text x="233.6" y="181.1">MT7621-DDR3/NAND</text>
<text x="256.8" y="185">Sheet</text>
<text x="262.6" y="185">2</text>
<text x="276.1" y="185">of 13</text>
<text x="285.7" y="181.1">1.1</text>
</g>
<g font-size="1.7" fill="#000080">
<text x="130.3" y="22.9">U6B</text>
<text x="191.2" y="18">R23</text>
<text x="191.2" y="20">1K-ohm</text>
<text x="191.2" y="31.5">R25</text>
<text x="191.2" y="33.5">1K-ohm</text>
<text x="203.7" y="31.5">C21</text>
<text x="203.7" y="33.5">0.1uF</text>
<text x="69.6" y="48">ESD2</text>
<text x="75.4" y="53.8">ESD5451N</text>
<text x="69.6" y="55.7">ESD3</text>
<text x="69.6" y="63.4">ESD4</text>
<text x="75.4" y="61.5">ESD5451N</text>
<text x="69.6" y="71.1">ESD5</text>
<text x="75.4" y="69.2">ESD5451N</text>
<text x="75.4" y="76.9">ESD5451N</text>
<text x="188.8" y="76.2">TP1</text>
<text x="69.6" y="78.8">ESD6</text>
<text x="188.8" y="78.1">TP2</text>
<text x="69.6" y="86.6">ESD7</text>
<text x="75.4" y="84.6">ESD5451N</text>
<text x="69.6" y="94.3">ESD8</text>
<text x="75.4" y="92.4">ESD5451N</text>
<text x="209.5" y="90.4">R26</text>
<text x="222.2" y="93.3">R11</text>
<text x="222.2" y="95.6">4.7K-ohm</text>
<text x="233.8" y="92.4">R9</text>
<text x="233.8" y="94.7">4.7K-ohm</text>
<text x="75.4" y="100.1">ESD5451N</text>
<text x="209.5" y="98.1">240R</text>
<text x="245.6" y="98.3">U8</text>
<text x="282.1" y="97.2">R10</text>
<text x="282.1" y="99.5">4.7K-ohm</text>
<text x="242.5" y="113">NAND Falsh_128MB_8PIN</text>
<text x="34.8" y="122.3">R913</text>
<text x="42.5" y="122.3">22R/NI</text>
<text x="34.8" y="126.2">R912</text>
<text x="42.5" y="126.2">22R</text>
<text x="126.5" y="127.1">MT7621DA</text>
<text x="58" y="137.7">R3418</text>
<text x="58" y="135.8">R3419</text>
<text x="65.7" y="137.7">22R</text>
<text x="65.7" y="135.8">22R2</text>
<text x="58" y="141.6">R3420</text>
<text x="65.7" y="141.6">22R</text>
<text x="58" y="149.3">R3424</text>
<text x="58" y="145.5">R3422</text>
<text x="58" y="147.4">R3423</text>
<text x="65.7" y="149.3">22R</text>
<text x="65.7" y="145.5">22R2</text>
<text x="65.7" y="147.4">22R2</text>
</g>
<g font-size="1.7" fill="#004080">
<text x="153.9" y="27.9">NC</text>
<text x="153.9" y="25.9">NC</text>
<text x="127.5" y="31.7">NC</text>
<text x="127.5" y="33.7">NC</text>
<text x="127.5" y="35.6">NC</text>
<text x="153.9" y="33.7">NC</text>
<text x="153.9" y="31.7">NC</text>
<text x="127.5" y="37.5">NC</text>
<text x="127.5" y="41.4">NC</text>
<text x="153.9" y="37.5">NC</text>
<text x="153.9" y="39.4">NC</text>
<text x="127.5" y="43.3">NC</text>
<text x="127.5" y="45.2">NC</text>
<text x="127.5" y="47.2">NC</text>
<text x="153.9" y="47.2">NC</text>
<text x="153.9" y="45.2">NC</text>
<text x="127.5" y="51">NC</text>
<text x="127.5" y="53">NC</text>
<text x="153.9" y="53">NC</text>
<text x="153.9" y="49.1">NC</text>
<text x="127.5" y="54.9">NC</text>
<text x="127.5" y="56.8">NC</text>
<text x="153.9" y="54.9">NC</text>
<text x="153.9" y="58.7">NC</text>
<text x="127.5" y="60.7">NC</text>
<text x="127.5" y="62.6">NC</text>
<text x="127.5" y="64.5">NC</text>
<text x="153.9" y="60.7">NC</text>
<text x="153.9" y="64.5">NC</text>
<text x="153.9" y="62.6">NC</text>
<text x="127.5" y="66.5">NC</text>
<text x="153.9" y="66.5">NC</text>
<text x="153.9" y="68.4">NC</text>
<text x="127.5" y="74.2">NC</text>
<text x="127.5" y="76.1">NC</text>
<text x="127.5" y="72.3">NC</text>
<text x="144" y="72.3">DDR3RSTB/NC</text>
<text x="146" y="76.1">TN_MEMPLL</text>
<text x="127.5" y="80">NC</text>
<text x="127.5" y="81.9">NC</text>
<text x="127.5" y="83.8">NC</text>
<text x="141.6" y="81.9">AVDD33_MEMPLL</text>
<text x="146.2" y="78">TP_MEMPLL</text>
<text x="149.2" y="83.8">REXTDN</text>
<text x="127.5" y="85.8">NC</text>
<text x="127.5" y="89.6">NC</text>
<text x="144.8" y="89.6">DVDD33_IO_1</text>
<text x="145.9" y="85.8">DVDD_VREF</text>
<text x="127.5" y="91.6">NC</text>
<text x="127.5" y="93.5">NC</text>
<text x="127.5" y="95.4">NC</text>
<text x="148.2" y="91.6">ND_CS_N</text>
<text x="148.2" y="93.5">ND_RB_N</text>
<text x="148.2" y="95.4">ND_RE_N</text>
<text x="127.5" y="99.3">NC</text>
<text x="127.5" y="101.2">NC</text>
<text x="149.5" y="97.3">ND_CLE</text>
<text x="149.6" y="101.2">ND_ALE</text>
<text x="150.1" y="99.3">ND_WP</text>
<text x="127.5" y="103.1">NC</text>
<text x="127.5" y="105.1">NC</text>
<text x="147.8" y="103.1">ND_WE_N</text>
<text x="150.7" y="105.1">ND_D0</text>
<text x="150.7" y="107">ND_D1</text>
<text x="245.2" y="102.2">CS</text>
<text x="245.2" y="104.1">SO/SIO1</text>
<text x="245.2" y="106">WP/SIO2</text>
<text x="245.2" y="107.9">VSS</text>
<text x="254.7" y="104.2" transform="rotate(-90 254.7 104.2)">GND</text>
<text x="254.7" y="104.1">RST/SIO3</text>
<text x="256.7" y="107.9">SI/SIO0</text>
<text x="258.1" y="106">SCLK</text>
<text x="258.9" y="102.2">VCC</text>
<text x="150.7" y="108.9">ND_D2</text>
<text x="150.7" y="110.9">ND_D3</text>
<text x="150.7" y="112.8">ND_D4</text>
<text x="150.7" y="114.7">ND_D5</text>
<text x="150.7" y="116.6">ND_D6</text>
<text x="150.7" y="118.6">ND_D7</text>
</g>
<g font-size="1.7" fill="#f00">
<text x="206" y="25.5">DVDD_VREF</text>
<text x="37.3" y="51.1">ND_CLE1</text>
<text x="52.6" y="49.6">ND_CLE1</text>
<text x="61.8" y="50.7">13</text>
<text x="37.3" y="58.8">ND_D11</text>
<text x="52.6" y="57.3">ND_D11</text>
<text x="61.8" y="58.4">13</text>
<text x="52.6" y="65.1">ND_D01</text>
<text x="37.3" y="66.5">ND_D01</text>
<text x="61.8" y="66.1">13</text>
<text x="37.3" y="74.2">ND_RB_N1</text>
<text x="52.6" y="72.8">ND_RB_N1</text>
<text x="61.8" y="73.8">13</text>
<text x="169.3" y="74.7">TN_MEMPLL</text>
<text x="169.3" y="76.6">TP_MEMPLL</text>
<text x="37.3" y="81.9">ND_ALE1</text>
<text x="52.6" y="80.5">ND_ALE1</text>
<text x="61.8" y="81.5">13</text>
<text x="169.3" y="82.6">REXTDN</text>
<text x="37.3" y="89.7">ND_D31</text>
<text x="52.6" y="88.2">ND_D31</text>
<text x="61.8" y="89.3">13</text>
<text x="169.3" y="84.4">DVDD_VREF</text>
<text x="52.6" y="95.9">ND_D21</text>
<text x="167" y="91.2">8</text>
<text x="167" y="93.1">2</text>
<text x="167" y="95">8</text>
<text x="169.3" y="90.2">ND_CS_N</text>
<text x="169.3" y="92.1">ND_RB_N</text>
<text x="169.3" y="94">ND_RE_N</text>
<text x="169.3" y="95.9">ND_CLE</text>
<text x="186.5" y="91.6">ND_CS_N</text>
<text x="186.5" y="93.5">ND_RB_N</text>
<text x="186.5" y="95.5">ND_RE_N</text>
<text x="37.3" y="97.4">ND_D21</text>
<text x="61.8" y="97">13</text>
<text x="169.3" y="101.7">ND_WE_N</text>
<text x="169.3" y="97.9">ND_WP</text>
<text x="169.3" y="99.8">ND_ALE</text>
<text x="186.5" y="97.4">ND_CLE</text>
<text x="186.5" y="99.3">ND_WP</text>
<text x="186.5" y="101.2">ND_ALE</text>
<text x="201.8" y="97">7</text>
<text x="201.8" y="98.9">7</text>
<text x="201.8" y="100.8">7</text>
<text x="233" y="100.8">ND_CS_N 1</text>
<text x="169.3" y="103.7">ND_D0</text>
<text x="169.3" y="105.6">ND_D1</text>
<text x="169.3" y="107.5">ND_D2</text>
<text x="186.5" y="103.2">ND_WE_N</text>
<text x="186.5" y="105.1">ND_D0</text>
<text x="186.5" y="107">ND_D1</text>
<text x="201.8" y="102.8">8</text>
<text x="201.8" y="104.7">7</text>
<text x="201.8" y="106.6">7</text>
<text x="233" y="102.7">ND_D4</text>
<text x="236.9" y="104.6">ND_D63</text>
<text x="169.3" y="111.4">ND_D4</text>
<text x="169.3" y="113.3">ND_D5</text>
<text x="169.3" y="109.5">ND_D3</text>
<text x="186.5" y="109">ND_D2</text>
<text x="186.5" y="110.9">ND_D3</text>
<text x="186.5" y="112.8">ND_D4</text>
<text x="201.8" y="108.6">7</text>
<text x="201.8" y="110.5">7</text>
<text x="201.8" y="112.4">7</text>
<text x="169.3" y="115.2">ND_D6</text>
<text x="169.3" y="117.2">ND_D7</text>
<text x="186.5" y="114.8">ND_D5</text>
<text x="186.5" y="116.7">ND_D6</text>
<text x="186.5" y="118.6">ND_D7</text>
<text x="201.8" y="114.3">7</text>
<text x="201.8" y="116.3">7</text>
<text x="201.8" y="118.2">7</text>
<text x="21.7" y="124">ND_CLE</text>
<text x="21.7" y="120.1">ND_WP</text>
<text x="64.1" y="121">ND_CLE1</text>
<text x="27.5" y="135.5">ND_D0</text>
<text x="27.5" y="133.6">ND_D1</text>
<text x="75.7" y="133.6">ND_D11</text>
<text x="75.7" y="135.5">ND_D01</text>
<text x="27.5" y="139.4">ND_RB_N</text>
<text x="27.5" y="143.3">ND_ALE</text>
<text x="75.7" y="139.4">ND_RB_N1</text>
<text x="75.7" y="143.3">ND_ALE1</text>
<text x="27.5" y="147.1">ND_D2</text>
<text x="27.5" y="145.2">ND_D3</text>
<text x="75.7" y="145.2">ND_D31</text>
<text x="75.7" y="147.1">ND_D21</text>
</g>
<g font-size="1.5">
<text x="227.8" y="169.4">5F No.5 Tai-Yuan 1st St.</text>
<text x="227.8" y="171.3">Chupei City, Hsinchu County 30265, Taiwan, R.O.C.</text>
</g>
<g font-size="1.4">
<text x="30.9" y="1.4">5</text>
<text x="88.9" y="1.4">4</text>
<text x="146.8" y="1.4">3</text>
<text x="204.7" y="1.4">2</text>
<text x="262.6" y="1.4">1</text>
<text x=".5" y="26.1">D</text>
<text x="292.1" y="26.1">D</text>
<text x=".5" y="71.9">C</text>
<text x="292.1" y="71.9">C</text>
<text x=".5" y="117.8">B</text>
<text x="292.1" y="117.8">B</text>
<text x=".5" y="163.6">A</text>
<text x="292.1" y="163.6">A</text>
<text x="30.9" y="186.8">5</text>
<text x="88.9" y="186.8">4</text>
<text x="146.8" y="186.8">3</text>
<text x="204.7" y="186.8">2</text>
<text x="262.6" y="186.8">1</text>
</g>
</svg>
